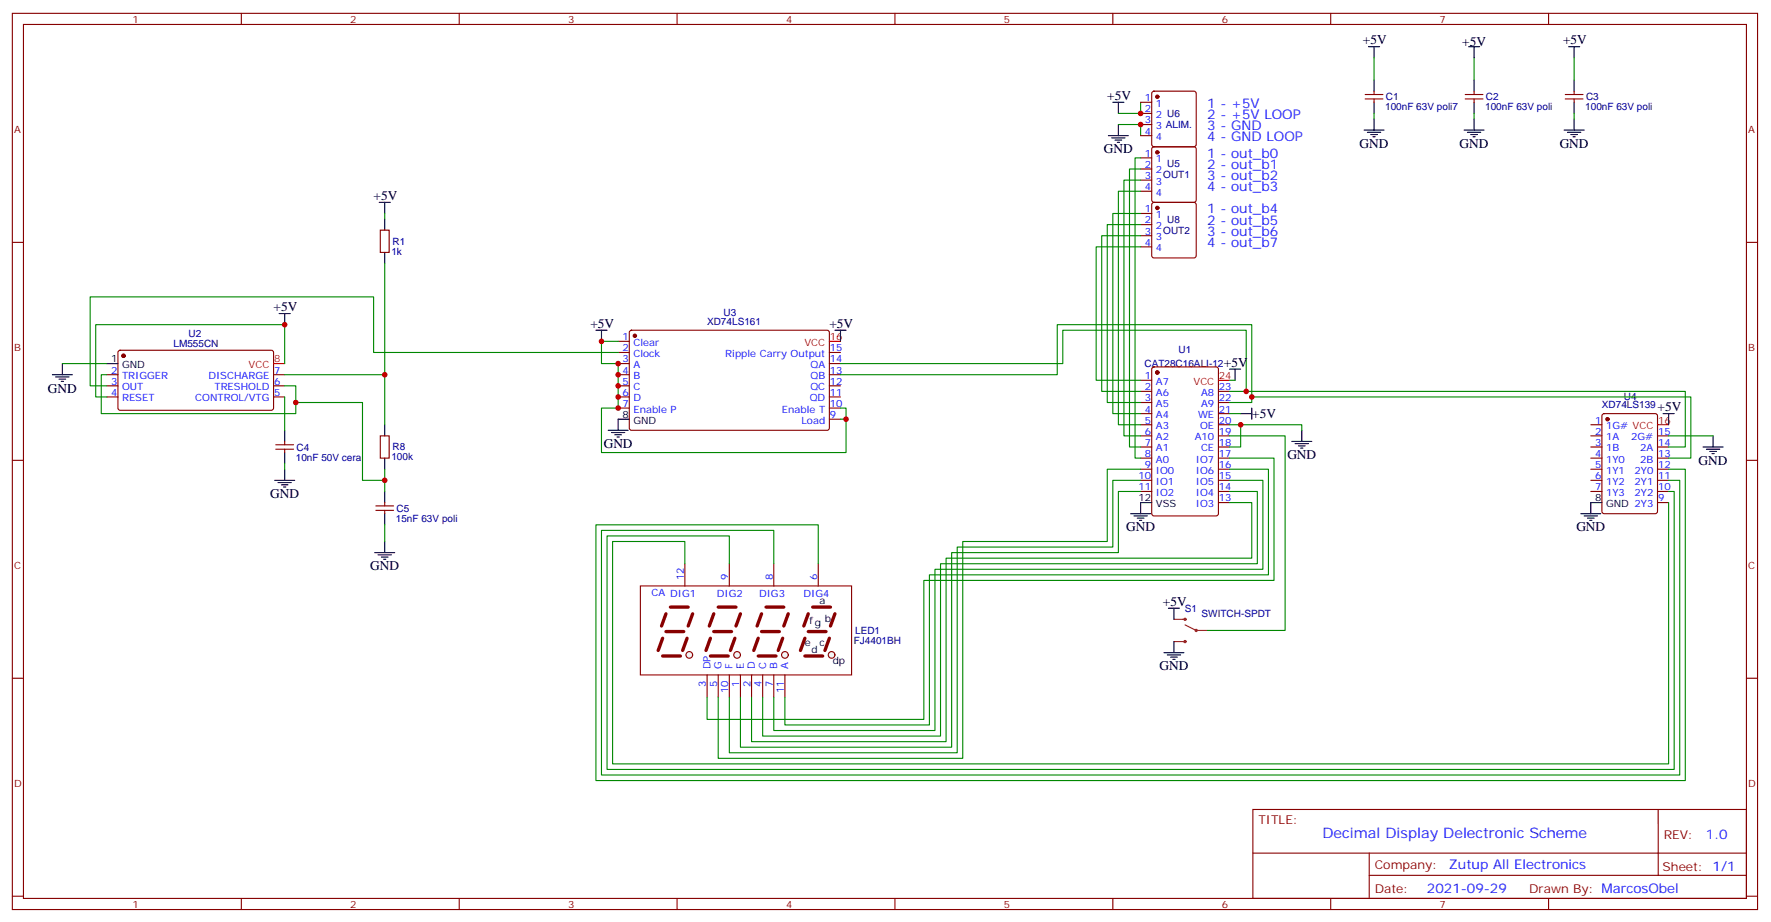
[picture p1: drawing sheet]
<svg xmlns="http://www.w3.org/2000/svg" width="562mm" height="293mm" viewBox="0 0 562 293" stroke-linecap="round" stroke-linejoin="round" font-family="sans-serif">
<g fill="none" stroke="#870000" stroke-width=".35">
<path d="M3.9 4.2h553.9v284.4h-553.9zM7.4 7.8h546.8v277.2h-546.8zM76.6 4.2v3.6M145.7 4.2v3.6M214.9 4.2v3.6M284 4.2v3.6M353.2 4.2v3.6M422.3 4.2v3.6M491.5 4.2v3.6M3.9 76.9h3.5M554.2 76.9h3.6M33.9 118.9h3.5"/>
<path d="M37.7 111.3l.4-.2 48.3 .1 .4 .6v17.9l-.7 .5-48.2-.1-.5-.6v-17.7zM86.8 118.9h3.5M196.2 118.9h3.5M196.2 108.3h3.5M196.2 111.8h3.5M196.2 115.4h3.5M199.9 105l.5-.2h62.4l.4 .7-.1 30.6-.6 .4h-62.4l-.4-.7v-30.3zM263.2 118.9h3.5M263.2 111.8h3.5M263.2 115.4h3.5M365.7 116.6l.5-.2h19.8l.6 .4 .1 46.2-.5 .6-20 .1-.6-.5-.1-46.1zM33.9 122.4h3.5"/>
<path d="M33.9 125.9h3.5M86.8 122.4h3.5M86.8 125.9h3.5M196.2 122.4h3.5M196.2 125.9h3.5M196.2 129.5h3.5M263.2 122.4h3.5M263.2 125.9h3.5M263.2 129.5h3.5M263.2 133h3.5M362 120.7h3.5M362 124.2h3.5"/>
<path d="M362 127.7h3.5M362 131.2h3.5M362 134.8h3.5M362 138.3h3.5M386.7 124.2h3.5M386.7 127.7h3.5M386.7 131.2h3.5M386.7 134.8h3.5M386.7 138.3h3.5M3.9 146h3.5M362 141.8h3.5M362 145.3h3.5"/>
<path d="M362 148.9h3.5M362 152.4h3.5M362 155.9h3.5M386.7 141.8h3.5M386.7 145.3h3.5M386.7 148.9h3.5M386.7 152.4h3.5M386.7 155.9h3.5M386.7 159.5h3.5M554.2 146h3.6M217.3 178.9v7M231.5 178.9v7"/>
<path d="M245.6 178.9v7M259.7 178.9v7M203.2 185.9h67.1v28.2h-67.1zM3.9 215.2h3.5M224.4 214.1v7.1M227.9 214.1v7.1M231.5 214.1v7.1M235 214.1v7.1M238.5 214.1v7.1M242 214.1v7.1M245.6 214.1v7.1M249.1 214.1v7.1"/>
<path d="M554.2 215.2h3.6M397.6 256.8h156.6v28.2h-156.6zM526.2 256.8v20.9M397.7 270.7h156.4M434.5 277.7h119.6M434.5 270.7v14.1M3.9 284.3h3.5M76.6 285v3.6M145.7 285v3.6M214.9 285v3.6M284 285v3.6M353.2 285v3.6"/>
<path d="M422.3 285v3.6M491.5 285v3.6M554.2 284.3h3.6"/>
</g>
<g fill="#870000" stroke="#870000" stroke-width=".35">
<circle cx="39.2" cy="112.9" r=".53"/>
<circle cx="201.5" cy="106.5" r=".53"/>
<circle cx="367.3" cy="118.2" r=".53"/>
</g>
<path d="M33.9 115.4h3.5M196.2 133h3.5M362 159.5h3.5" fill="none" stroke="#000" stroke-width=".35"/>
<path d="M86.8 115.4h3.5M263.2 108.3h3.5M386.7 120.7h3.5" fill="none" stroke="#f00" stroke-width=".35"/>
<path d="M241.7 194.7l-1.4 3.9M243.1 192.6h5.6M250.2 194.7l-1.5 3.9M240.6 202.5l-1.4 3.9M240.6 208.1h5.7M241.7 200.4h5.6M248.4 202.5l-1.4 3.9" fill="none" stroke="#870000" stroke-width="1.1"/>
<circle cx="249.1" cy="207.8" r="1.06" fill="#f0f0f0" stroke="#870000" stroke-width=".35"/>
<path d="M226.5 194.7l-1.4 3.9M227.9 192.6h5.7M235 194.7l-1.4 3.9M225.5 202.5l-1.5 3.9M225.5 208.1h5.6M226.5 200.4h5.7M233.2 202.5l-1.4 3.9" fill="none" stroke="#870000" stroke-width="1.1"/>
<circle cx="233.9" cy="207.8" r="1.06" fill="#f0f0f0" stroke="#870000" stroke-width=".35"/>
<path d="M211.3 194.7l-1.4 3.9M212.8 192.6h5.6M219.8 194.7l-1.4 3.9M210.3 202.5l-1.4 3.9M210.3 208.1h5.6M211.3 200.4h5.7M218.1 202.5l-1.5 3.9" fill="none" stroke="#870000" stroke-width="1.1"/>
<circle cx="218.8" cy="207.8" r="1.06" fill="#f0f0f0" stroke="#870000" stroke-width=".35"/>
<path d="M256.5 194.7l-1.4 3.9M257.9 192.6h5.7M265 194.7l-1.4 3.9M255.4 202.5l-1.4 3.9M255.4 208.1h5.7M256.5 200.4h5.6M263.2 202.5l-1.4 3.9" fill="none" stroke="#870000" stroke-width="1.1"/>
<circle cx="263.9" cy="207.8" r="1.06" fill="#f0f0f0" stroke="#870000" stroke-width=".35"/>
<g fill="none" stroke="#870000" stroke-width=".35">
<path d="M362 32.5h3.5M362 36h3.5M362 39.5h3.5M365.7 29.1l.5-.2h12.7l.5 .2 .2 .5v16.3l-.2 .5-.5 .2h-12.7l-.5-.3-.2-.4v-16.3zM433.2 30h5.7M433.2 31.4h5.7M436.1 28.9v1.1M436.1 31.4v1.1M465 30h5.6M465 31.4h5.6M467.8 28.9v1.1M467.8 31.4v1.1"/>
<path d="M496.7 30h5.7M496.7 31.4h5.7M499.6 28.9v1.1M499.6 31.4v1.1M362 50.1h3.5M362 53.6h3.5M362 57.2h3.5M362 43h3.5M365.7 46.8l.5-.2h12.7l.5 .2 .2 .5v16.2l-.2 .5-.5 .2h-12.7l-.5-.2-.2-.5v-16.2zM120.7 73h2.8v7.1h-2.8zM362 67.7h3.5M362 71.3h3.5"/>
<path d="M362 74.8h3.5M362 78.3h3.5M362 60.7h3.5M365.7 64.4l.5-.2h12.7l.5 .2 .2 .5v16.2l-.2 .5-.5 .2h-12.7l-.5-.2-.2-.5v-16.2zM120.7 138.3h2.8v7h-2.8zM504.9 134.8h3.5M504.9 138.3h3.5M508.6 131.4l.5-.2h16.2l.7 .5v30.6l-.4 .6-16.5 .1-.7-.5v-30.6zM526 138.3h3.6M87.5 141.1h5.7M87.5 142.5h5.7M90.3 140.1v1"/>
<path d="M90.3 142.5v1.1M122.1 159.5v1M504.9 141.8h3.5M504.9 145.3h3.5M504.9 148.9h3.5M504.9 152.4h3.5M504.9 155.9h3.5M526 141.8h3.6M526 145.3h3.6M526 148.9h3.6M526 152.4h3.6M526 155.9h3.6"/>
<path d="M526 159.5h3.6M119.3 160.5h5.6M119.3 161.9h5.6M122.1 161.9v1.1"/>
</g>
<g fill="#870000" stroke="#870000" stroke-width=".35">
<circle cx="510.2" cy="133" r=".53"/>
<circle cx="367.3" cy="66" r=".53"/>
<circle cx="367.3" cy="48.3" r=".53"/>
<circle cx="367.3" cy="30.7" r=".53"/>
</g>
<g fill="none" stroke="#000" stroke-width=".35">
<path d="M434.3 14.8h3.5M436.1 14.8v3.5M466.1 14.8h3.5M467.8 14.8v3.5M497.8 14.8h3.5M499.6 14.8v3.5M353.2 32.5h3.5M354.9 32.5v3.5M354.9 39.5v3.5M436.1 25.4v3.5M436.1 32.5v3.5M436.1 37.7v3.6"/>
<path d="M467.8 25.4v3.5M467.8 32.5v3.5M467.8 37.7v3.6M499.6 25.4v3.5M499.6 32.5v3.5M499.6 37.7v3.6M351.8 43h6.3M352.8 43.7h4.2M353.9 44.5h2.1M354.6 45.2h.7M432.9 41.3h6.3M434 42h4.2"/>
<path d="M435 42.7h2.1M435.7 43.4h.7M464.6 41.3h6.4M465.7 42h4.2M466.8 42.7h2.1M467.5 43.4h.7M496.4 41.3h6.3M497.5 42h4.2M498.5 42.7h2.1M499.2 43.4h.7M120.3 64.2h3.6M122.1 64.2v3.5"/>
<path d="M122.1 69.5v3.5M88.6 99.5h3.5M90.3 99.5v3.5M122.1 80.1v3.5M16.6 118.9h6.4M17.7 119.6h4.2M19.8 115.4v3.5M189.1 104.8h3.6M190.9 104.8v3.5M265 104.8h3.5M266.7 104.8v3.5M390.2 117.1h3.5"/>
<path d="M392 117.1v3.6M18.7 120.3h2.1M19.4 121h.7M90.3 136.5v3.6M122.1 134.8v3.5M193 136.5h6.4M194.1 137.2h4.2M195.1 137.9h2.1M195.8 138.6h.7M196.2 133v3.5M393.7 131.2h3.6M397.3 129.5v3.5"/>
<path d="M413.1 136.5v3.6M527.8 131.2h3.5M529.6 131.2v3.6M543.7 138.3v3.5M87.2 152.4h6.3M88.2 153.1h4.3M89.3 153.8h2.1M90 154.5h.7M90.3 143.6v3.5M90.3 148.9v3.5M122.1 145.3v3.6M122.1 155.9v3.6"/>
<path d="M362 159.5v3.5M410 140.1h6.3M411 140.8h4.3M412.1 141.5h2.1M412.8 142.2h.7M508.4 159.5h-3.5v3.5M540.5 141.8h6.3M541.5 142.5h4.3M542.6 143.2h2.1M543.3 143.9h.7M118.9 175.3h6.4M120 176h4.2"/>
<path d="M121 176.7h2.2M121.7 177.4h.7M122.1 163v3.5M122.1 171.8v3.5M358.8 163h6.4M359.9 163.7h4.2M360.9 164.4h2.1M361.6 165.1h.7M501.7 163h6.3M502.7 163.7h4.3M503.8 164.4h2.1M504.5 165.1h.7"/>
<path d="M370.8 193h3.5M372.6 193v3.5M369.4 207.1h6.3M370.5 207.8h4.2M371.5 208.5h2.1M372.2 209.2h.7M372.6 203.6v3.5"/>
</g>
<path d="M526 134.8h3.6" fill="none" stroke="#f00" stroke-width=".35"/>
<g fill="none" stroke="#008700" stroke-width=".35">
<path d="M436.1 18.3v7.1M467.8 18.3v7.1M499.6 18.3v7.1M354.9 39.5h7.1v3.5M362 32.5v3.5h-7.1M436.1 36v1.7M467.8 36v1.7M499.6 36v1.7M362 50.1h-1.8v95.2h1.8M362 53.6h-3.5v88.2h3.5M362 57.2h-5.3v81.1h5.3M122.1 67.7v1.8"/>
<path d="M362 60.7h-7.1v74.1h7.1M362 67.7h-8.8v63.5h8.8M362 71.3h-10.6v56.4h10.6M362 74.8h-12.4v49.4h12.4M362 78.3h-14.1v42.4h14.1M122.1 83.6v51.2M19.8 115.4h14.1M33.9 118.9h-1.8v12.3h61.8v-8.8h-3.6M90.3 115.4v-12.4h-59.9v22.9h3.5M90.3 118.9h31.8M196.2 111.8h-77.6v-17.6h-90v28.2h5.3M196.2 108.3h-5.3v7.1h5.3v14.1h-5.3v14.1h77.6v-14.1h-1.8"/>
<path d="M266.7 115.4h70.6v-10.6h58.2v19.4h-5.3M266.7 118.9h68.8v-15.9h61.8v24.7h-7.1M90.3 125.9v10.6M93.9 127.7h21.1v24.7h7.1M266.7 133h1.8M390.2 134.8h3.5v7h-3.5M390.2 138.3h17.6v61.7h-24.6M390.2 120.7h1.8M390.2 131.2h3.5M393.7 134.8h19.4v1.7M395.5 124.2h139.3v17.6h-5.2M397.3 125.9h139.3v19.4h-7"/>
<path d="M529.6 138.3h14.1M90.3 147.1v1.8M122.1 148.9v7M362 155.9h-7.1v19.4h-52.9v61.8h-67v-15.9M362 152.4h-8.8v21.2h-49.4v65.2h-72.3v-17.6M362 148.9h-10.6v22.9h-45.9v68.8h-77.6v-19.4M390.2 145.3h14.1v38.8h-111.1v44.1h-68.8v-7M390.2 148.9h12.4v33.5h-107.6v47.6h-45.9v-8.8M390.2 152.4h10.6v28.2h-104.1v51.2h-51.1v-10.6M390.2 155.9h8.8v23h-100.5v54.6h-56.5v-12.3M390.2 159.5h7.1v17.6h-97.1v58.2h-61.7v-14.1M529.6 159.5v82.9h-335.2v-70.6h22.9v7.1"/>
<path d="M529.6 155.9h1.7v88.2h-338.6v-74.1h38.8v8.9M529.6 152.4h3.5v93.5h-342.2v-77.6h54.7v10.6M529.6 148.9h5.2v98.8h-345.7v-81.2h70.6v12.4M122.1 166.5v5.3"/>
</g>
<g fill="none" stroke="#8c2424" stroke-width=".35">
<path d="M372.6 196.5h3.5M376.1 198.3l3.5 1.7h3.6M372.6 203.6h3.5"/>
<circle cx="376.1" cy="196.5" r=".35"/>
<circle cx="376.1" cy="203.6" r=".35"/>
<circle cx="379.6" cy="200" r=".35"/>
</g>
<g fill="#c00">
<circle cx="90.3" cy="103" r=".88"/>
<circle cx="93.9" cy="127.7" r=".88"/>
<circle cx="122.1" cy="152.4" r=".88"/>
<circle cx="122.1" cy="118.9" r=".88"/>
<circle cx="196.2" cy="122.4" r=".88"/>
<circle cx="196.2" cy="118.9" r=".88"/>
<circle cx="196.2" cy="115.4" r=".88"/>
<circle cx="196.2" cy="125.9" r=".88"/>
<circle cx="190.9" cy="108.3" r=".88"/>
<circle cx="196.2" cy="129.5" r=".88"/>
<circle cx="268.5" cy="133" r=".88"/>
<circle cx="393.7" cy="134.8" r=".88"/>
<circle cx="395.5" cy="124.2" r=".88"/>
<circle cx="397.3" cy="125.9" r=".88"/>
<circle cx="362" cy="39.5" r=".88"/>
<circle cx="362" cy="36" r=".88"/>
</g>
<text font-size="4.6" fill="#00f" x="419.7" y="265.8">Decimal Display Delectronic Scheme</text>
<g font-size="4.2">
<text x="432.5" y="14.1">+5V</text>
<text x="464" y="14.4">+5V</text>
<text x="496" y="14.1">+5V</text>
<text x="351.4" y="31.8">+5V</text>
<text x="431.5" y="46.9">GND</text>
<text x="463.2" y="46.9">GND</text>
<text x="495" y="46.9">GND</text>
<text x="350.3" y="48.7">GND</text>
<text x="118.6" y="63.5">+5V</text>
<text x="86.8" y="98.8">+5V</text>
<text x="187.4" y="104.1">+5V</text>
<text x="263.2" y="104.1">+5V</text>
<text x="388.4" y="116.4">+5V</text>
<text x="15.2" y="124.5">GND</text>
<text x="526" y="130.5">+5V</text>
<text x="397.4" y="132.6">+5V</text>
<text x="191.6" y="142.2">GND</text>
<text x="408.6" y="145.7">GND</text>
<text x="539.1" y="147.5">GND</text>
<text x="85.8" y="158">GND</text>
<text x="357.4" y="168.6">GND</text>
<text x="500.3" y="168.6">GND</text>
<text x="117.5" y="181">GND</text>
<text x="369" y="192.3">+5V</text>
<text x="368" y="212.7">GND</text>
</g>
<g font-size="4.2" fill="#00f">
<text x="383.2" y="34.2">1 - +5V</text>
<text x="383.2" y="41.3">3 - GND</text>
<text x="383.2" y="37.7">2 - +5V LOOP</text>
<text x="383.2" y="44.8">4 - GND LOOP</text>
<text x="383.2" y="50.1">1 - out_b0</text>
<text x="383.2" y="53.6">2 - out_b1</text>
<text x="383.2" y="57.2">3 - out_b2</text>
<text x="383.2" y="60.7">4 - out_b3</text>
<text x="383.2" y="71.3">2 - out_b5</text>
<text x="383.2" y="67.7">1 - out_b4</text>
<text x="383.2" y="74.8">3 - out_b6</text>
<text x="383.2" y="78.3">4 - out_b7</text>
<text x="541.4" y="266.1">1.0</text>
<text x="459.8" y="275.6">Zutup All Electronics</text>
<text x="452.9" y="283.4">2021-09-29</text>
</g>
<g font-size="3.9" fill="#800">
<text x="399.4" y="261.4">TITLE:</text>
<text x="528" y="266.1">REV:</text>
<text x="436.3" y="275.6">Company:</text>
<text x="527.7" y="276.2">Sheet: 1/1</text>
<text x="436.3" y="283.3">Date:</text>
<text x="485.3" y="283.4">Drawn By: MarcosObel</text>
</g>
<g font-size="3.2" fill="#800">
<text x="42" y="7.2">1</text>
<text x="111.2" y="7.2">2</text>
<text x="180.3" y="7.2">3</text>
<text x="249.4" y="7.2">4</text>
<text x="318.6" y="7.2">5</text>
<text x="387.7" y="7.2">6</text>
<text x="456.9" y="7.2">7</text>
<text x="4.4" y="42.3">A</text>
<text x="554.8" y="42.3">A</text>
<text x="4.4" y="111.5">B</text>
<text x="554.8" y="111.5">B</text>
<text x="4.4" y="180.6">C</text>
<text x="554.8" y="180.6">C</text>
<text x="4.4" y="249.8">D</text>
<text x="554.8" y="249.8">D</text>
<text x="42" y="288">1</text>
<text x="111.2" y="288">2</text>
<text x="180.3" y="288">3</text>
<text x="249.4" y="288">4</text>
<text x="318.6" y="288">5</text>
<text x="387.7" y="288">6</text>
<text x="456.9" y="288">7</text>
</g>
<g font-size="3.2" fill="#00f">
<text x="363.3" y="32.1">1</text>
<text x="363.3" y="35.6">2</text>
<text x="366.8" y="33.9">1</text>
<text x="363.3" y="39.2">3</text>
<text x="366.8" y="37.4">2 U6</text>
<text x="366.8" y="40.9">3 ALIM.</text>
<text x="363.3" y="42.7">4</text>
<text x="366.8" y="44.5">4</text>
<text x="363.3" y="49.7">1</text>
<text x="363.3" y="53.3">2</text>
<text x="366.8" y="51.5">1</text>
<text x="363.3" y="56.8">3</text>
<text x="366.8" y="55">2</text>
<text x="366.8" y="58.6">3</text>
<text x="363.3" y="60.3">4</text>
<text x="366.8" y="62.1">4</text>
<text x="363.3" y="67.4">1</text>
<text x="363.3" y="70.9">2</text>
<text x="366.8" y="69.1">1</text>
<text x="363.3" y="74.4">3</text>
<text x="363.3" y="78">4</text>
<text x="366.8" y="72.7">2</text>
<text x="366.8" y="76.2">3</text>
<text x="366.8" y="79.7">4</text>
<text x="197.5" y="107.9">1</text>
<text x="197.5" y="111.5">2</text>
<text x="201" y="109.7">Clear</text>
<text x="201" y="113.2">Clock</text>
<text x="230.2" y="113.2">Ripple Carry Output</text>
<text x="263.4" y="111.5">15</text>
<text x="35.2" y="118.5">2</text>
<text x="87" y="118.5">7</text>
<text x="197.5" y="115">3</text>
<text x="197.5" y="118.5">4</text>
<text x="201" y="116.8">A</text>
<text x="257.2" y="116.8">QA</text>
<text x="263.4" y="118.5">13</text>
<text x="263.4" y="115">14</text>
<text x="35.2" y="122.1">3</text>
<text x="35.2" y="125.6">4</text>
<text x="38.7" y="120.3">TRIGGER</text>
<text x="38.7" y="123.8">OUT</text>
<text x="66.1" y="120.3">DISCHARGE</text>
<text x="68.1" y="123.8">TRESHOLD</text>
<text x="87" y="125.6">5</text>
<text x="87" y="122.1">6</text>
<text x="197.5" y="122.1">5</text>
<text x="197.5" y="125.6">6</text>
<text x="201" y="120.3">B</text>
<text x="201" y="123.8">C</text>
<text x="257.2" y="123.8">QC</text>
<text x="257.2" y="120.3">QB</text>
<text x="263.4" y="125.6">11</text>
<text x="263.4" y="122.1">12</text>
<text x="363.3" y="120.3">1</text>
<text x="363.3" y="123.8">2</text>
<text x="366.8" y="122.1">A7</text>
<text x="366.8" y="125.6">A6</text>
<text x="381.2" y="125.6">A8</text>
<text x="386.9" y="123.8">23</text>
<text x="38.7" y="127.4">RESET</text>
<text x="62" y="127.4">CONTROL/VTG</text>
<text x="197.5" y="129.1">7</text>
<text x="201" y="127.4">D</text>
<text x="201" y="130.9">Enable P</text>
<text x="248.2" y="130.9">Enable T</text>
<text x="257" y="127.4">QD</text>
<text x="263.4" y="129.1">10</text>
<text x="363.3" y="127.4">3</text>
<text x="363.3" y="130.9">4</text>
<text x="366.8" y="129.1">A5</text>
<text x="381.2" y="129.1">A9</text>
<text x="386.9" y="130.9">21</text>
<text x="386.9" y="127.4">22</text>
<text x="254.3" y="134.4">Load</text>
<text x="263.4" y="132.6">9</text>
<text x="363.3" y="134.4">5</text>
<text x="363.3" y="137.9">6</text>
<text x="366.8" y="132.6">A4</text>
<text x="366.8" y="136.2">A3</text>
<text x="380.2" y="132.6">WE</text>
<text x="380.9" y="136.2">OE</text>
<text x="386.9" y="137.9">19</text>
<text x="386.9" y="134.4">20</text>
<text x="506.2" y="134.4">1</text>
<text x="506.2" y="137.9">2</text>
<text x="509.7" y="136.2">1G# VCC</text>
<text x="526.2" y="137.9">15</text>
<text x="363.3" y="141.5">7</text>
<text x="366.8" y="139.7">A2</text>
<text x="366.8" y="143.2">A1</text>
<text x="379.2" y="139.7">A10</text>
<text x="381.2" y="143.2">CE</text>
<text x="386.9" y="141.5">18</text>
<text x="506.2" y="141.5">3</text>
<text x="509.7" y="139.7">1A</text>
<text x="509.7" y="143.2">1B</text>
<text x="517.6" y="139.7">2G#</text>
<text x="520.5" y="143.2">2A</text>
<text x="526.2" y="141.5">14</text>
<text x="363.3" y="145">8</text>
<text x="363.3" y="148.5">9</text>
<text x="366.8" y="146.8">A0</text>
<text x="379.5" y="146.8">IO7</text>
<text x="386.9" y="148.5">16</text>
<text x="386.9" y="145">17</text>
<text x="506.2" y="145">4</text>
<text x="506.2" y="148.5">5</text>
<text x="509.7" y="146.8">1Y0</text>
<text x="520.5" y="146.8">2B</text>
<text x="526.2" y="148.5">12</text>
<text x="526.2" y="145">13</text>
<text x="361.3" y="152">10</text>
<text x="361.3" y="155.6">11</text>
<text x="366.8" y="150.3">IO0</text>
<text x="366.8" y="153.8">IO1</text>
<text x="379.5" y="153.8">IO5</text>
<text x="379.5" y="150.3">IO6</text>
<text x="386.9" y="155.6">14</text>
<text x="386.9" y="152">15</text>
<text x="506.2" y="152">6</text>
<text x="506.2" y="155.6">7</text>
<text x="509.7" y="150.3">1Y1</text>
<text x="509.7" y="153.8">1Y2</text>
<text x="518.7" y="153.8">2Y1</text>
<text x="518.7" y="150.3">2Y0</text>
<text x="526.2" y="155.6">10</text>
<text x="526.2" y="152">11</text>
<text x="366.8" y="157.3">IO2</text>
<text x="379.5" y="160.9">IO3</text>
<text x="379.5" y="157.3">IO4</text>
<text x="386.9" y="159.1">13</text>
<text x="509.7" y="157.3">1Y3</text>
<text x="518.7" y="157.3">2Y2</text>
<text x="526.2" y="159.1">9</text>
<text x="217" y="184.1" transform="rotate(-90 217 184.1)">12</text>
<text x="231.1" y="184.1" transform="rotate(-90 231.1 184.1)">9</text>
<text x="245.2" y="184.1" transform="rotate(-90 245.2 184.1)">8</text>
<text x="259.3" y="184.1" transform="rotate(-90 259.3 184.1)">6</text>
<text x="206.8" y="189.2">CA DIG1</text>
<text x="227.5" y="189.5">DIG2</text>
<text x="240.9" y="189.4">DIG3</text>
<text x="255" y="189.4">DIG4</text>
<text x="225.5" y="212.4" transform="rotate(-90 225.5 212.4)">DP</text>
<text x="229" y="212.4" transform="rotate(-90 229 212.4)">G</text>
<text x="232.5" y="212.4" transform="rotate(-90 232.5 212.4)">F</text>
<text x="236" y="212.4" transform="rotate(-90 236 212.4)">E</text>
<text x="239.6" y="212.4" transform="rotate(-90 239.6 212.4)">D</text>
<text x="243.1" y="212.4" transform="rotate(-90 243.1 212.4)">C</text>
<text x="246.6" y="212.4" transform="rotate(-90 246.6 212.4)">B</text>
<text x="250.2" y="212.4" transform="rotate(-90 250.2 212.4)">A</text>
<text x="224" y="217.9" transform="rotate(-90 224 217.9)">3</text>
<text x="227.6" y="217.9" transform="rotate(-90 227.6 217.9)">5</text>
<text x="231.1" y="219.9" transform="rotate(-90 231.1 219.9)">10</text>
<text x="234.6" y="217.9" transform="rotate(-90 234.6 217.9)">1</text>
<text x="238.2" y="217.9" transform="rotate(-90 238.2 217.9)">2</text>
<text x="241.7" y="217.9" transform="rotate(-90 241.7 217.9)">4</text>
<text x="245.2" y="217.9" transform="rotate(-90 245.2 217.9)">7</text>
<text x="248.7" y="219.9" transform="rotate(-90 248.7 219.9)">11</text>
</g>
<g font-size="3.2" fill="#000080">
<text x="439.6" y="35.1">100nF 63V poli7</text>
<text x="439.8" y="31.8">C1</text>
<text x="471.3" y="35.1">100nF 63V poli</text>
<text x="471.6" y="31.8">C2</text>
<text x="503.1" y="35.1">100nF 63V poli</text>
<text x="503.3" y="31.8">C3</text>
<text x="370.5" y="53">U5</text>
<text x="369.2" y="56.5">OUT1</text>
<text x="370.5" y="70.6">U8</text>
<text x="124.6" y="77.6">R1</text>
<text x="369.2" y="74.2">OUT2</text>
<text x="124.2" y="80.8">1k</text>
<text x="229.6" y="100.3">U3</text>
<text x="59.9" y="106.8">U2</text>
<text x="224.4" y="103">XD74LS161</text>
<text x="55.1" y="110.1">LM555CN</text>
<text x="374" y="112.1">U1</text>
<text x="363.2" y="116.5">CAT28C16ALI-12</text>
<text x="508.4" y="129.5">XD74LS139</text>
<text x="515.4" y="126.8">U4</text>
<text x="94.1" y="142.9">C4</text>
<text x="124.6" y="142.9">R8</text>
<text x="93.9" y="146.2">10nF 50V cera</text>
<text x="124.2" y="146">100k</text>
<text x="125.6" y="165.6">15nF 63V poli</text>
<text x="125.9" y="162.4">C5</text>
<text x="376" y="194.1">S1</text>
<text x="381.4" y="195.9">SWITCH-SPDT</text>
<text x="271.4" y="201.1">LED1</text>
<text x="271" y="204.3">FJ4401BH</text>
</g>
<g font-size="3.2" fill="#f00">
<text x="263.4" y="107.9">16</text>
<text x="255.3" y="109.7">VCC</text>
<text x="78.9" y="116.8">VCC</text>
<text x="87" y="115">8</text>
<text x="378.8" y="122.1">VCC</text>
<text x="386.9" y="120.3">24</text>
<text x="526.2" y="134.4">16</text>
</g>
<g font-size="3.2">
<text x="35.2" y="115">1</text>
<text x="38.7" y="116.8">GND</text>
<text x="197.5" y="132.6">8</text>
<text x="201" y="134.4">GND</text>
<text x="361.3" y="159.1">12</text>
<text x="366.8" y="160.9">VSS</text>
<text x="506.2" y="159.1">8</text>
<text x="509.7" y="160.9">GND 2Y3</text>
<text x="260" y="191.7">a</text>
<text x="256.9" y="198">fg b</text>
<text x="255.4" y="205.1">e</text>
<text x="257.6" y="207.2">d</text>
<text x="260" y="205.1">c</text>
<text x="264.3" y="210.7">dp</text>
</g>
</svg>
